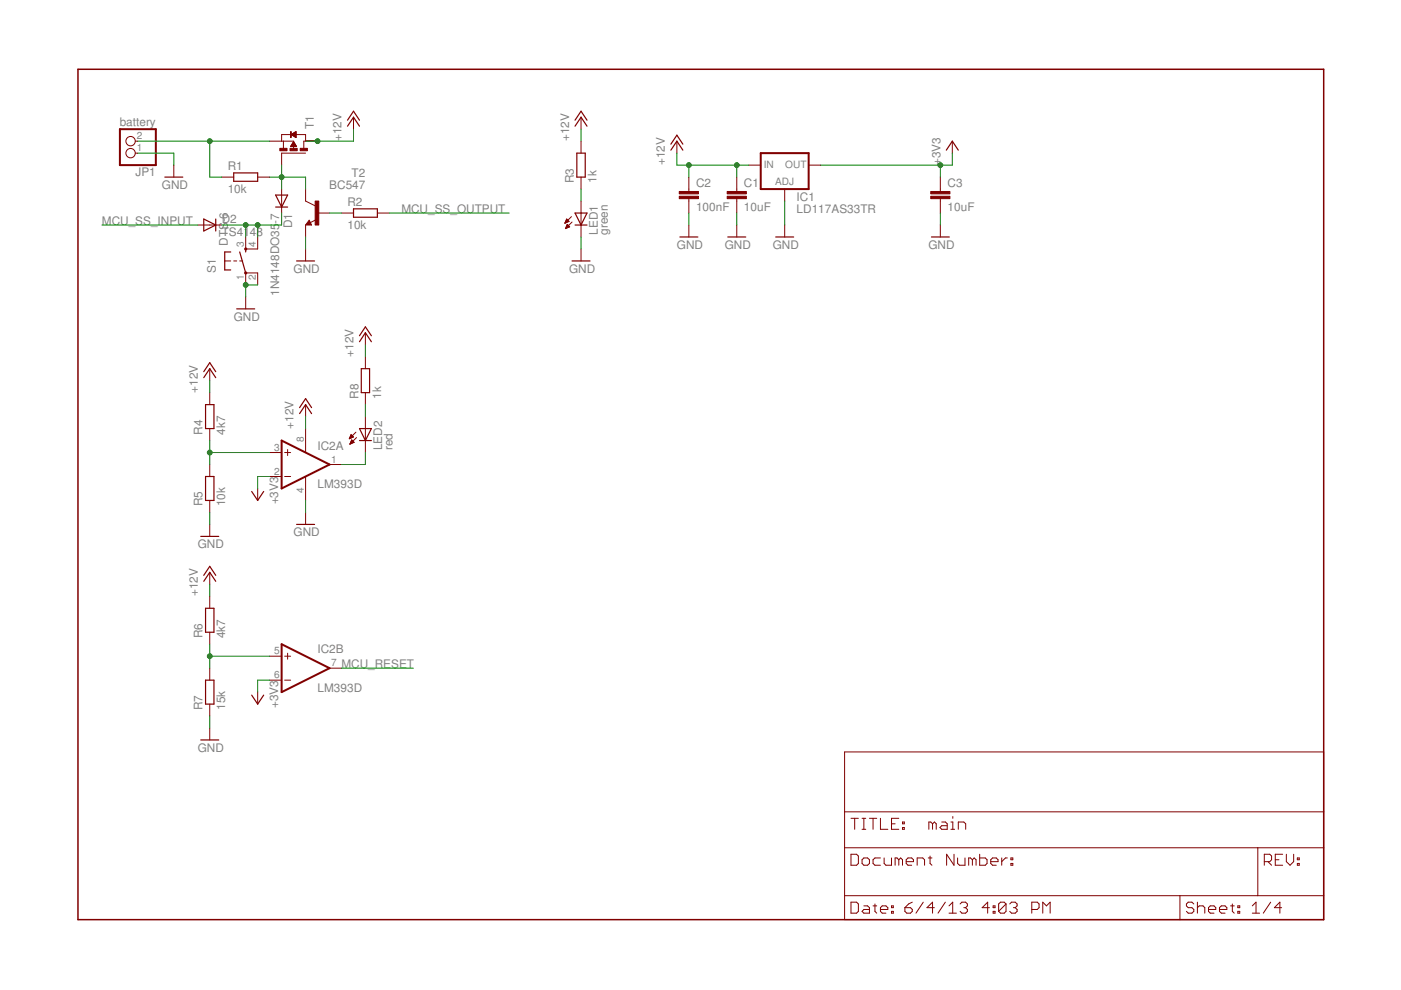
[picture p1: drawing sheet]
<svg xmlns="http://www.w3.org/2000/svg" width="297mm" height="210mm" viewBox="0 0 297 210" stroke-linecap="round" stroke-linejoin="round" font-family="sans-serif">
<g fill="none" stroke="#800000" stroke-width=".42">
<path d="M25.4 27.4h7.6v7.6h-7.6zM161.3 32.5h10.1v7.6h-10.1zM59.7 93.4l10.2 5.1-10.2 5.1zM59.7 136.6l10.2 5.1-10.2 5z"/>
<circle cx="52.1" cy="57.9" r=".13"/>
<circle cx="52.1" cy="52.8" r=".13"/>
</g>
<g fill="none" stroke="#800000" stroke-width=".21">
<path d="M28.7 32.5h.5M28.7 29.9h.5M36.9 35v2.5M47 37.5h2.6M54.6 37.5h2.6M57.2 29.9h5.1v1.7M59.7 29.9v-1.4h5.1v1.4M60.1 29.9v1.6M61.6 31h1.3M61.7 31h1.1M61.7 30.9h1.1M61.7 28.5l1.1-.6v1.3z"/>
<path d="M61.8 30.8h.9M61.8 28.6h1M61.8 30.7h.8M61.9 28.4h.9M61.9 30.6h.7M61.9 30.5h.6M61.9 28.7h.9M62 30.5h.5M62 28.4h.8M62 30.4h.5M62.1 30.3h.3M62.1 28.7h.7"/>
<path d="M62.1 28.3h.7M62.1 30.2h.2M62.2 28.8h.6M62.2 30.1h.1M62.2 28.2h.6M62.3 30.1l.6 1h-1.3zM62.3 30.1h.1M62.3 28.9h.5M62.3 28.2h.5M62.4 28.9h.4M62.4 28.1h.4M62.5 29h.3"/>
<path d="M62.5 28h.3M62.6 29.1h.2M62.7 28h.1M62.7 29.1h.1M64.8 32.5h-5.1v2.5M67.3 29.9h-2.9v1.6M75 24.8v2.6M123.2 24.8v2.6M123.2 29.9v2.6M123.2 37.5v2.6M143.5 29.9v2.6M146 37.5v3.1"/>
<path d="M156.2 37.5v3.1M158.7 35h2.6M171.4 35h2.6M199.4 37.5v3.1M201.9 29.9v2.6M41.9 47.7h5.1M47.6 55.3h1.3M49.6 55.3h.6M50.8 55.3h.7M52.1 50.2v2.6h2.5v-2.6M59.7 40.1v5.1M64.8 40.1v2.5l2 1"/>
<path d="M64.8 47.7v2.5M64.8 52.8v2.5M65.6 46.7l.5 1h-1.3zM67 46.6l-1.2 .6M67.3 45.2h2.6M72.4 45.2h2.6M80 45.2h2.5M119.8 47.2h.2M119.8 47.1h.4M119.9 47h.6M119.9 48.5h.1M120 46.9h.6"/>
<path d="M120 48.3h.2M120 46.8h.5M120 48.2h.5M120.1 46.6h.3M120.1 48.1h.7M120.1 48h.5M120.1 46.5h.1M120.1 46.4l.5 .5-.8 .4zM120.2 47.8h.3M120.2 47.7h.2M120.3 47.6l-.4 .9M120.3 47.6l.5 .5"/>
<path d="M120.3 47.6h.1M120.8 48.1l-.9 .4M121.2 45.9l-1.4 1.4M121.3 47.1l-1.4 1.4M123.2 42.6v7.6M123.2 52.8v2.5M146 42.1v3.1M146 47.7v2.5M156.2 42.1v3.1M156.2 47.7v2.5M166.4 40.1v2.5M166.4 47.7v2.5"/>
<path d="M199.4 42.1v3.1M199.4 47.7v2.5M44.5 78.2v2.5M52.1 60.4v-2.5h2.5v2.5M52.1 62.9v2.6M77.5 70.5v2.6M77.5 75.6v2.6M44.5 83.2v2.6M44.5 90.9v2.5M44.5 98.5v2.5M57.2 95.9h2.5M60.3 95.9h1.3"/>
<path d="M61 95.3v1.3M64.8 85.8v2.5M64.8 90.9v5M69.9 98.5h2.5M74.1 92.9h.2M74.1 92.8h.4M74.2 92.7h.6M74.2 94.1h.1M74.2 94h.3M74.3 92.6h.6M74.3 92.5h.5M74.3 93.9h.5"/>
<path d="M74.3 92.4h.3M74.3 93.8h.8M74.4 92.2h.1M74.4 93.7h.6M74.4 92.1l.6 .5-.9 .4zM74.4 93.6h.4M74.5 93.4h.2M74.5 93.3h.1M74.6 93.3l-.4 .9M74.6 93.3l.5 .5M75.1 93.8l-.9 .4M75.5 91.6l-1.4 1.4"/>
<path d="M75.6 92.8l-1.4 1.4M77.5 83.2v2.6M77.5 88.3v7.6M44.5 106.1v2.5M44.5 111.2v2.5M54.6 103.6v2.5M57.2 101h2.5M60.3 101h1.3M64.8 101v5.1M64.8 108.6v2.6M44.5 121.3v2.6M44.5 126.4v2.6"/>
<path d="M44.5 134v2.6M57.2 139.1h2.5M60.3 139.1h1.3M61 138.5v1.3M44.5 141.7v2.5M44.5 149.3v2.5M44.5 154.3v2.6M54.6 146.7v2.6M57.2 144.2h2.5M60.3 144.2h1.3M69.9 141.7h2.5M179.1 159.4h101.5v35.6h-101.5z"/>
<path d="M179.1 179.7h101.5M179.1 172.1h101.5M180.4 173.5h1.6M181.2 173.5v2.3M182.8 173.5h.8M182.8 175.8h.8M183.2 173.5v2.3M184.3 173.5h1.6M185.1 173.5v2.3M186.7 173.5v2.3h1.5M189 174.7h.8M190.6 173.5h-1.6v2.3h1.6"/>
<path d="M191.3 175.5h.4v.3h-.4zM191.3 174.3h.4v.4h-.4zM197.7 174.7v1.1M197.7 174.7l-.4-.4h-.4v1.5M197.7 174.7l.4-.4 .4 .4v1.1M199.7 174.3h.7l.4 .4v1.1h-1.1l-.4-.3 .4-.4h1.1M201.6 174.3h.4v1.5M201.6 175.8h.8M202 173.1v.4M203.2 175.8v-1.5h1.1l.4 .4v1.1M266.7 179.7v10.2M179.1 189.9h101.5"/>
<path d="M180.4 181.1h1.2l.4 .4v1.6l-.4 .4h-1.2zM180.4 191.3h1.2l.4 .4v1.5l-.4 .4h-1.2zM182.8 182.3l.4-.4h.7l.4 .4v.8l-.4 .4h-.7l-.4-.4zM183.2 192.1h.7l.4 .3v1.2h-1.1l-.4-.4 .4-.4h1.1M185.1 192.1h.8M185.5 191.7v1.5l.4 .4M186.7 192.8h1.5v-.4l-.4-.3h-.8l-.3 .3v.8l.3 .4h.8M186.7 181.9h-1.2l-.4 .4v.8l.4 .4h1.2M187.5 181.9v1.2l.3 .4h1.2v-1.6M189 193.2h.4v.4h-.4zM189 192.1h.4v.3h-.4zM190.6 182.3l-.4-.4h-.4v1.6"/>
<path d="M190.6 182.3l.4-.4 .3 .4v1.2M190.6 182.3v1.2M191.9 192.4h1.1l.4 .4v.4l-.4 .4h-.7l-.4-.4zM192.1 182.7h1.6v-.4l-.4-.4h-.8l-.4 .4v.8l.4 .4h.8M193.4 191.3l-.8 .4-.7 .7M194.5 183.5v-1.6h1.1l.4 .4v1.2M195.7 191.3l-1.5 2.3M196.8 181.9h.8M197.2 181.5v1.6l.4 .4M198.1 192.4h-1.6l1.2-1.1v2.3M200.4 191.3l-1.5 2.3M201.2 193.6h1.6"/>
<path d="M201.2 192.1l.8-.8v2.3M202.3 181.1v2.4l-1.6-2.4v2.4M203 181.9v1.2l.4 .4h1.2v-1.6M203.6 191.7l.3-.4h.8l.4 .4v.4l-.4 .3M204.3 192.4h.4M204.7 192.4l.4 .4v.4l-.4 .4h-.8l-.3-.4M206.2 182.3l-.4-.4h-.4v1.6M206.2 182.3v1.2M206.2 182.3l.3-.4 .4 .4v1.2M207.7 181.1v2.4h1.2l.4-.4v-.8l-.4-.4h-1.2M209.8 192.4h-1.6l1.2-1.1v2.3M210.1 182.7h1.5v-.4l-.4-.4h-.8l-.3 .4v.8l.3 .4h.8"/>
<path d="M210.6 193.2h.4v.4h-.4zM210.6 192.1h.4v.3h-.4zM212.4 181.9v1.6M213.3 191.7v1.5l-.4 .4h-.8l-.4-.4M213.3 191.7l-.4-.4h-.8l-.4 .4v1.5M213.3 191.7l-1.6 1.5M213.6 181.9h-.4l-.8 .8M214.1 191.7l.4-.4h.7l.4 .4v.4l-.4 .3M214.3 183.1h.4v.4h-.4zM214.3 181.9h.4v.4h-.4zM214.9 192.4h.3M215.2 192.4l.4 .4v.4l-.4 .4h-.7l-.4-.4"/>
<path d="M218.8 192.8h1.1l.4-.4v-.7l-.4-.4h-1.1v2.3M221.1 193.6v-2.3l.8 .8 .8-.8v2.3M250.2 189.9v5.1M253.1 191.7l-.4-.4h-.8l-.4 .4v.4l.4 .3h.8l.4 .4v.4l-.4 .4h-.8l-.4-.4M253.9 192.4l.4-.3h.8l.3 .3v1.2M253.9 191.3v2.3M256.2 192.8h1.6v-.4l-.4-.3h-.8l-.4 .3v.8l.4 .4h.8M258.6 192.8h1.5v-.4l-.4-.3h-.7l-.4 .3v.8l.4 .4h.7M260.9 192.1h.8M261.3 191.7v1.5l.4 .4M262.4 193.2h.4v.4h-.4zM262.4 192.1h.4v.3h-.4z"/>
<path d="M265.5 193.6h1.6M265.5 192.1l.8-.8v2.3M268.1 182.7h1.1l.4-.4v-.8l-.4-.4h-1.1v2.4M268.8 182.7l.8 .8M269.4 191.3l-1.6 2.3M270.4 182.3h.8M271.7 192.4h-1.5l1.2-1.1v2.3M271.9 181.1h-1.5v2.4h1.5M272.7 181.1v1.6l.8 .8 .8-.8v-1.6M275.1 183.1h.4v.4h-.4zM275.1 181.9h.4v.4h-.4z"/>
<circle cx="27.7" cy="32.5" r=".99"/>
<circle cx="27.7" cy="29.9" r=".99"/>
</g>
<g fill="none" stroke="#800000" stroke-width=".25">
<path d="M34.9 37.5h3.9M49.6 36.7h5v1.7h-5zM73.7 26.8l1.3-2 1.2 2M73.7 25.5l1.3-1.9 1.2 1.9M121.9 26.8l1.3-2 1.3 2M121.9 25.5l1.3-1.9 1.3 1.9M122.3 32.5h1.8v5h-1.8zM142.2 31.8l1.3-1.9 1.3 1.9M142.2 30.6l1.3-1.9 1.3 1.9M200.6 31.8l1.3-1.9 1.3 1.9M43.2 46.4l2.5 1.3-2.5 1.3zM45.7 46.4v2.6"/>
<path d="M48.9 53.4h-1.3v3.8h1.3M50.8 53.4l1.3 4.5M52.1 52.8v.6M58.4 41.4h2.6l-1.3 2.5zM58.4 43.9h2.6M62.9 55.3h3.8M65.6 47.2l-.2 .3h.4l-.2-.6-.6 .7h.8M75 44.3h5v1.8h-5zM121.3 55.3h3.8M121.9 45.2h2.6l-1.3 2.5zM121.9 47.7h2.6M144.1 50.2h3.9"/>
<path d="M154.3 50.2h3.8M164.5 50.2h3.8M197.5 50.2h3.8M43.2 78.8l1.3-1.9 1.2 1.9M50.2 65.5h3.8M76.2 72.5l1.3-2 1.2 2M76.2 71.2l1.3-1.9 1.2 1.9M76.6 78.2h1.8v5h-1.8zM43.2 80.1l1.3-1.9 1.2 1.9M43.6 85.8h1.8v5.1h-1.8zM63.5 87.7l1.3-1.9 1.3 1.9M63.5 86.4l1.3-1.9 1.3 1.9"/>
<path d="M76.2 90.9h2.5l-1.2 2.5zM76.2 93.4h2.5M42.6 113.7h3.8M43.6 101h1.8v5.1h-1.8zM53.4 104.2l1.2 1.9 1.3-1.9M62.9 111.2h3.8M43.2 123.3l1.3-2 1.2 2M43.2 122l1.3-1.9 1.2 1.9M43.6 129h1.8v5h-1.8zM42.6 156.9h3.8M43.6 144.2h1.8v5.1h-1.8zM53.4 147.4l1.2 1.9 1.3-1.9"/>
</g>
<g fill="#800000" stroke="#800000" stroke-width=".21">
<path d="M63.6 31.5h1.6v.5h-1.6z"/>
<path d="M61.5 31.5h1.5v.5h-1.5z"/>
<path d="M59.3 31.5h1.6v.5h-1.6z"/>
<path d="M61.6 27.9h.1v1.3h-.1z"/>
<path d="M66.8 42.6h.8v5.1h-.8z"/>
<path d="M154.2 41.6h4v.5h-4z"/>
<path d="M154.2 40.6h4v.5h-4z"/>
<path d="M144 41.6h4.1v.5h-4.1z"/>
<path d="M144 40.6h4.1v.5h-4.1z"/>
<path d="M197.3 41.6h4.1v.5h-4.1z"/>
<path d="M197.3 40.6h4.1v.5h-4.1z"/>
</g>
<path d="M16.5 14.7h264.1v180.3h-264.1z" fill="none" stroke="#800000" stroke-width=".32"/>
<g fill="none" stroke="#008000" stroke-width=".21">
<path d="M29.2 32.5h7.7v2.5M29.2 29.9h28M44.5 29.9v7.6h2.5M57.2 37.5h7.6v2.6M59.7 35v5.1M75 27.4v2.5h-10.2M123.2 27.4v2.5M143.5 32.5v2.5h15.2M146 35v2.5M156.2 35v2.5M199.4 35v2.5M201.9 32.5v2.5h-27.9"/>
<path d="M21.6 47.7h20.3M52.1 47.7v2.5M54.6 47.7v2.5M59.7 45.2v2.5h-12.7M64.8 50.2v2.6M69.9 45.2h2.5M82.5 45.2h25.4M123.2 40.1v2.5M123.2 50.2v2.6M146 45.2v2.5M156.2 45.2v2.5M166.4 42.6v5.1"/>
<path d="M199.4 45.2v2.5M54.6 60.4h-2.5v2.5M77.5 73.1v2.5M44.5 80.7v2.5M44.5 93.4v5.1M44.5 95.9h12.7M64.8 88.3v2.6M77.5 85.8v2.5M77.5 95.9v2.6h-5.1M44.5 108.6v2.6M57.2 101h-2.6v2.6M64.8 106.1v2.5"/>
<path d="M44.5 123.9v2.5M44.5 136.6v5.1M44.5 139.1h12.7M44.5 151.8v2.5M57.2 144.2h-2.6v2.5M72.4 141.7h15.2"/>
</g>
<g fill="#008000" stroke="#008000" stroke-width=".21">
<circle cx="52.1" cy="60.4" r=".51"/>
<circle cx="44.5" cy="29.9" r=".51"/>
<circle cx="67.3" cy="29.9" r=".51"/>
<circle cx="146" cy="35" r=".51"/>
<circle cx="156.2" cy="35" r=".51"/>
<circle cx="59.7" cy="37.5" r=".51"/>
<circle cx="52.1" cy="47.7" r=".51"/>
<circle cx="54.6" cy="47.7" r=".51"/>
<circle cx="199.4" cy="35" r=".51"/>
<circle cx="44.5" cy="95.9" r=".51"/>
<circle cx="44.5" cy="139.1" r=".51"/>
</g>
<g font-size="2.5" fill="#808080">
<text x="25.4" y="26.6">battery</text>
<text x="66.6" y="27.4" transform="rotate(-90 66.6 27.4)">T1</text>
<text x="72.4" y="29.9" transform="rotate(-90 72.4 29.9)">+12V</text>
<text x="120.7" y="29.9" transform="rotate(-90 120.7 29.9)">+12V</text>
<text x="141" y="35" transform="rotate(-90 141 35)">+12V</text>
<text x="199.4" y="35" transform="rotate(-90 199.4 35)">+3V3</text>
<text x="28.7" y="37.4">JP1</text>
<text x="34.3" y="40.1">GND</text>
<text x="48.3" y="40.8">10k</text>
<text x="48.3" y="36">R1</text>
<text x="69.8" y="40.1">BC547</text>
<text x="74.6" y="37.5">T2</text>
<text x="121.7" y="38.8" transform="rotate(-90 121.7 38.8)">R3</text>
<text x="126.5" y="38.8" transform="rotate(-90 126.5 38.8)">1k</text>
<text x="147.6" y="39.7">C2</text>
<text x="157.7" y="39.7">C1</text>
<text x="200.9" y="39.7">C3</text>
<text x="21.6" y="47.7">MCU_SS_INPUT</text>
<text x="47" y="47.2">D2</text>
<text x="48.3" y="47.2" transform="rotate(-90 48.3 47.2)">-6</text>
<text x="59.2" y="47.4" transform="rotate(-90 59.2 47.4)">-7</text>
<text x="73.7" y="43.7">R2</text>
<text x="85.1" y="45.2">MCU_SS_OUTPUT</text>
<text x="147.6" y="44.8">100nF</text>
<text x="157.7" y="44.8">10uF</text>
<text x="168.9" y="45.2">LD117AS33TR</text>
<text x="168.9" y="42.6">IC1</text>
<text x="200.9" y="44.8">10uF</text>
<text x="47" y="50">TS4148</text>
<text x="48.3" y="52.1" transform="rotate(-90 48.3 52.1)">DTS</text>
<text x="62" y="48.4" transform="rotate(-90 62 48.4)">D1</text>
<text x="73.7" y="48.5">10k</text>
<text x="126.7" y="49.7" transform="rotate(-90 126.7 49.7)">LED1</text>
<text x="128.9" y="49.7" transform="rotate(-90 128.9 49.7)">green</text>
<text x="143.5" y="52.8">GND</text>
<text x="153.7" y="52.8">GND</text>
<text x="163.8" y="52.8">GND</text>
<text x="196.8" y="52.8">GND</text>
<text x="45.7" y="57.9" transform="rotate(-90 45.7 57.9)">S1</text>
<text x="62.2" y="57.9">GND</text>
<text x="120.7" y="57.9">GND</text>
<text x="59.2" y="62.7" transform="rotate(-90 59.2 62.7)">1N4148DO35</text>
<text x="49.5" y="68">GND</text>
<text x="74.9" y="75.6" transform="rotate(-90 74.9 75.6)">+12V</text>
<text x="41.9" y="83.3" transform="rotate(-90 41.9 83.3)">+12V</text>
<text x="76" y="84.5" transform="rotate(-90 76 84.5)">R8</text>
<text x="80.8" y="84.5" transform="rotate(-90 80.8 84.5)">1k</text>
<text x="43" y="92.1" transform="rotate(-90 43 92.1)">R4</text>
<text x="47.8" y="92.1" transform="rotate(-90 47.8 92.1)">4k7</text>
<text x="62.2" y="90.9" transform="rotate(-90 62.2 90.9)">+12V</text>
<text x="67.3" y="95.3">IC2A</text>
<text x="81" y="95.4" transform="rotate(-90 81 95.4)">LED2</text>
<text x="83.2" y="95.4" transform="rotate(-90 83.2 95.4)">red</text>
<text x="43" y="107.4" transform="rotate(-90 43 107.4)">R5</text>
<text x="47.8" y="107.4" transform="rotate(-90 47.8 107.4)">10k</text>
<text x="58.9" y="107" transform="rotate(-90 58.9 107)">+3V3</text>
<text x="67.3" y="103.6">LM393D</text>
<text x="62.2" y="113.7">GND</text>
<text x="41.9" y="116.3">GND</text>
<text x="41.9" y="126.4" transform="rotate(-90 41.9 126.4)">+12V</text>
<text x="43" y="135.3" transform="rotate(-90 43 135.3)">R6</text>
<text x="47.8" y="135.3" transform="rotate(-90 47.8 135.3)">4k7</text>
<text x="67.3" y="138.5">IC2B</text>
<text x="72.4" y="141.7">MCU_RESET</text>
<text x="67.3" y="146.7">LM393D</text>
<text x="43" y="150.5" transform="rotate(-90 43 150.5)">R7</text>
<text x="47.8" y="150.5" transform="rotate(-90 47.8 150.5)">15k</text>
<text x="58.9" y="150.1" transform="rotate(-90 58.9 150.1)">+3V3</text>
<text x="41.9" y="159.4">GND</text>
</g>
<g font-size="2.1" fill="#808080">
<text x="29" y="29.6">2</text>
<text x="29" y="32.1">1</text>
<text x="161.9" y="35.6">IN</text>
<text x="166.5" y="35.6">OUT</text>
<text x="164.3" y="39.3">ADJ</text>
<text x="51.7" y="52.4" transform="rotate(-90 51.7 52.4)">3</text>
<text x="54.3" y="52.4" transform="rotate(-90 54.3 52.4)">4</text>
<text x="51.7" y="59.4" transform="rotate(-90 51.7 59.4)">1</text>
<text x="54.3" y="59.4" transform="rotate(-90 54.3 59.4)">2</text>
<text x="58.2" y="95.6">3</text>
<text x="64.4" y="93.6" transform="rotate(-90 64.4 93.6)">8</text>
<text x="58.2" y="100.7">2</text>
<text x="70.2" y="98.1">1</text>
<text x="64.4" y="104.6" transform="rotate(-90 64.4 104.6)">4</text>
<text x="58.2" y="143.8">6</text>
<text x="58.2" y="138.8">5</text>
<text x="70.2" y="141.3">7</text>
</g>
</svg>
